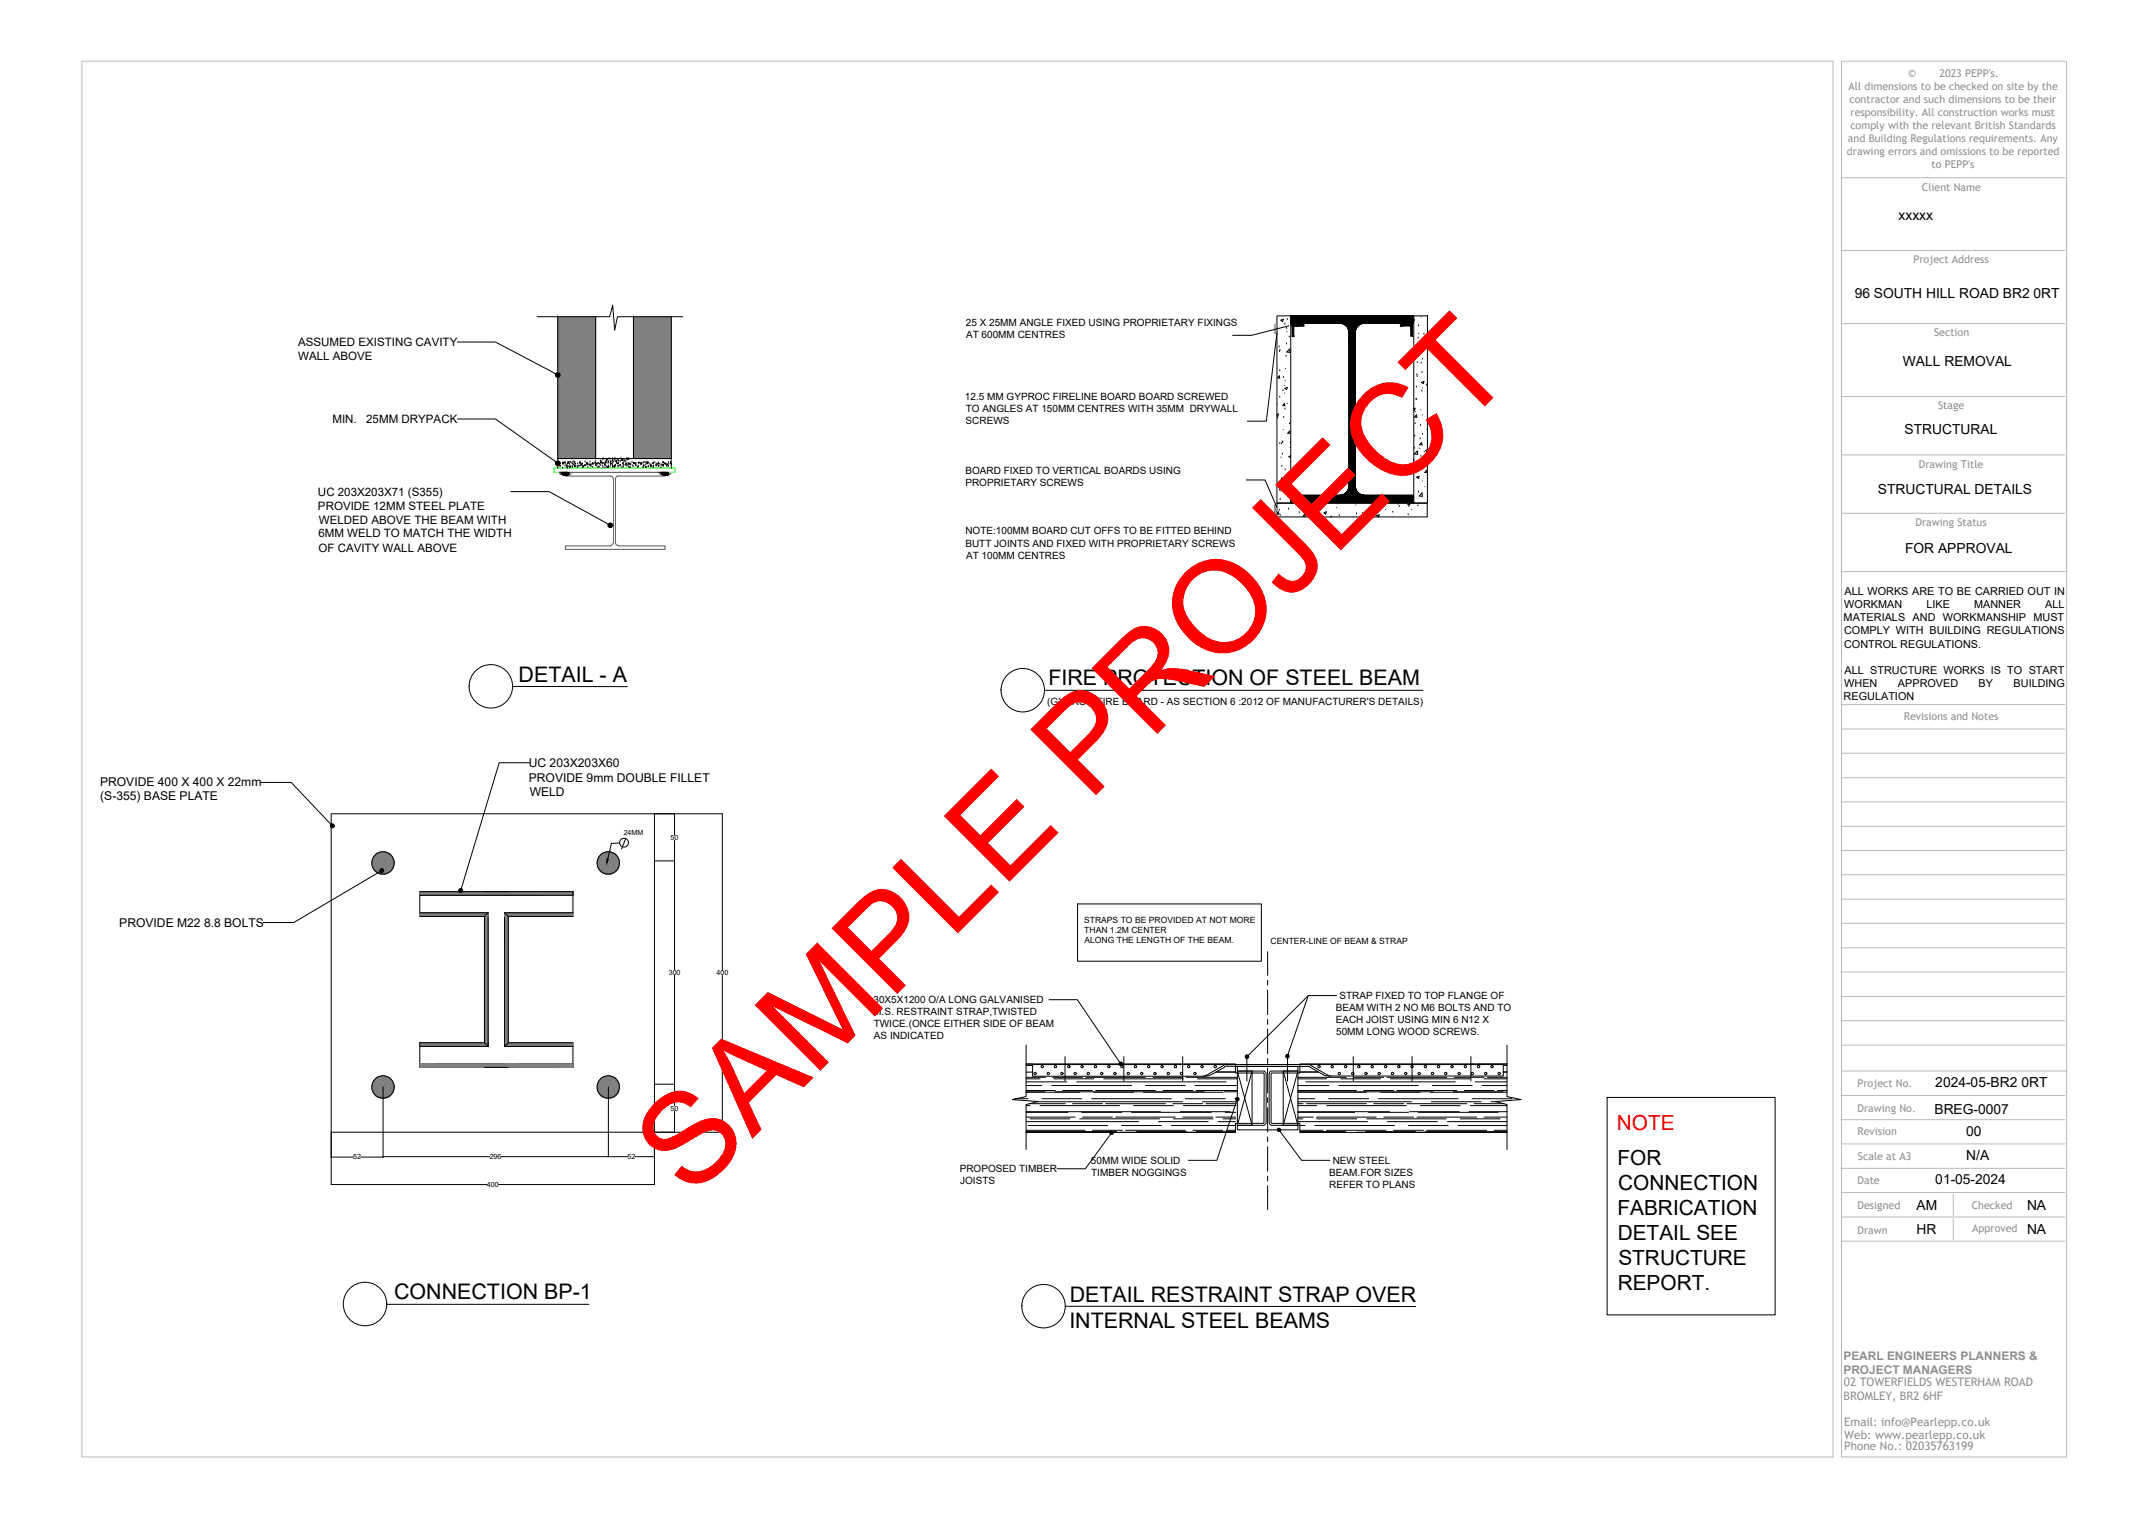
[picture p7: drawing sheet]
<svg xmlns="http://www.w3.org/2000/svg" width="420mm" height="297mm" viewBox="0 0 420 297" stroke-linecap="round" stroke-linejoin="round" font-family="sans-serif">
<!-- layer: 0 -->
<g fill="none" stroke="#000" stroke-width=".2">
<path d="M89.6 67h7.4l11.8 6.2M105.1 62h14.3l.6-2.3 .3 4.9 .6-2.6h12.8M109.2 62v29.7M116.6 62v27.8M124 62v27.8M131.4 62v29.7M249.7 63.5h.3v1.8h-.3zM250 61.8h2.7v36.7h-2.7zM250 65.2l-2.1 17.3h-3.7M250 79.1v.1M250.4 67.9h.1M250.5 73.6l.1 .4h-.5z"/>
<path d="M250.5 68.8h.1M250.6 72.6h.1M250.6 77.8h.1M250.6 68.6h.1M250.8 62.7l.5-.2-.2 .4zM251.2 76.5h.1M251.3 73.9h.1M251.4 79.3h.1M251.4 75.4v.1M251.5 79l.1 .5-.5-.1zM251.5 77h.1M251.6 63.5h.1"/>
<path d="M251.6 74.5h.1M251.6 76l.4-.1-.1 .4zM251.7 72.1h.1M251.8 69.8h.1M251.9 64.3h.1M251.9 67.4h.1M252 64.9v.1M252 79h.1M252 62.6h.1M252.3 63.8l-7.2 1.9h-3.8M252.4 66h.1M252.5 68.3l.1 .7-.6-.1z"/>
<path d="M252.8 61.8h23.9v1.5h-9.5a1.74 1.74 0 0 0-1.8 1.8v30.1a1.74 1.74 0 0 0 1.8 1.8h9.5v1.4h-23.9v-1.4h9.5a1.81 1.81 0 0 0 1.8-1.8v-30.1a1.81 1.81 0 0 0-1.8-1.8h-9.5zM252.8 63.3v-1.5h23.9v1.5h-9.5M252.8 63.3h9.5M262.3 63.2a1.8 1.8 0 0 1 1.8 1.8M264.1 65.1v30.1M265.4 65.1v30.1M267.1 63.2a1.8 1.8 0 0 0-1.8 1.8M276.8 61.8h2.7v36.7h-2.7zM276.9 62.7h.1M277.2 78.2h.1M277.3 75.8h.1M277.4 69.1h.1"/>
<path d="M277.4 78.2h.1M277.4 73.4h.1M277.5 73.7h.1M277.5 71h.1M277.6 68.6h.1M277.7 66.2h.1M277.7 63.8h.1M277.7 65.2h.1M278.2 71.1h.1M278.2 62h.1M278.3 74.9l.5-.2-.1 .4zM278.4 76.6h.1"/>
<path d="M278.4 72.9h.1M278.5 70.3h.1M278.5 75.9h.1M278.5 66.8h.1M278.8 65.4h.1M279.3 75.4h.1M279.5 65.5l-.4 .4h.4M89.6 82h7.4l11.9 8.5M100 96.3h7.5l11.6 6.4M109.2 89.8h22.2M109.2 90.9h.1M109.3 90.8h.1"/>
<path d="M109.3 91h.1M109.6 90.6h.1M109.6 90.8h.1M109.6 91.3h.1M109.7 91.3h.1M110.1 90.7h.1M110.1 91.7h.1M110.1 90.9h.1M110.1 90.8h.1M110.3 90.9h.1M110.3 90.7h.1M110.4 90.6h.1"/>
<path d="M110.5 90.7h.1M110.6 91.3h.1M110.6 90.6h.1M110.6 90.7h.1M110.8 91h.1M110.9 91.3h.1M111 91.6h.1M111.1 91.7h.1M111.1 90.9h.1M111.2 90.6h.1M111.2 91.3h.1M111.2 91.4h.1"/>
<path d="M111.3 90.6h.1M111.3 90.8h.1M111.5 91.5h.1M111.5 90.9h.1M111.6 90.5h.1M111.6 91.2h.1M111.7 90.6h.1M111.7 91.5h.1M112 90.7h.1M112 91.5h.1M112 91.3h.1M112.1 90.8h.1"/>
<path d="M112.1 91.6h.1M112.2 90.5h.1M112.3 91h.1M112.4 90.4h.1M112.4 91.1h.1M112.5 91.4h.1M112.5 90.8h.1M112.6 91.2h.1M112.6 90.5h.1M112.7 91.4h.1M112.7 90.9h.1M113 91.3h.1"/>
<path d="M113.1 91.6h.1M113.1 90.8h.1M113.2 91.3h.1M113.4 90.7h.1M113.5 91.3h.1M113.5 90.7h.1M113.6 90.5h.1M113.6 91.2h.1M113.7 90.8h.1M113.7 91.2h.1M113.8 91h.1M113.8 90.9h.1"/>
<path d="M114 91.2h.1M114 90.8h.1M114.1 91.6h.1M114.2 91.4h.1M114.4 91.2h.1M114.5 91.1h.1M114.5 90.5h.1M114.6 91.2h.1M114.8 91.1h.1M114.8 90.8h.1M115 90.7h.1M115 90.9h.1"/>
<path d="M115 91.1h.1M115.1 91.5h.1M115.1 90.8h.1M115.3 91h.1M115.4 91.1h.1M115.5 90.5h.1M115.6 91h.1M115.6 91.2h.1M115.7 91.4h.1M115.8 91h.1M116 90.8h.1M116.1 90.9h.1"/>
<path d="M116.1 91.5h.1M116.1 90.8h.1M116.2 90.9h.1M116.4 90.7h.1M116.6 90.8h.1M116.6 91.1h.1M116.6 90.4h.1M116.7 91.2h.1M116.8 90.8h.1M116.9 91.1h.1M117 91.5h.1M117 90.8h.1"/>
<path d="M117.1 90.8h.1M117.2 90.8h.1M117.2 91.4h.1M117.3 91.5h.1M117.4 90.9h.1M117.5 91.1h.1M117.5 90.4h.1M117.6 90.7h.1M117.6 90.3h.1M117.7 90.4h.1M117.8 90.7h.1M117.9 91.2h.1"/>
<path d="M118 90.8h.1M118 90h.1M118.1 91.5h.1M118.1 89.8h.1M118.1 90.7h.1M118.2 89.9h.1M118.4 91.1h.1M118.4 90.8h.1M118.4 91.6h.1M118.5 91.1h.1M118.5 90.4h.1M118.5 90.9h.1"/>
<path d="M118.6 90.6h.1M118.7 90h.1M118.8 90.6h.1M118.8 91.4h.1M118.8 90.3h.1M118.8 90.1h.1M118.9 91.5h.1M119 90h.1M119 91.5h.1M119 90.8h.1M119.1 90.6h.1M119.1 90.4h.1"/>
<path d="M119.1 91.2h.1M119.2 91.5h.1M119.2 89.8h.1M119.4 89.9h.1M119.5 91.4h.1M119.5 90.4h.1M119.5 90.8h.1M119.5 91.1h.1M119.6 90.5h.1M119.6 90.8h.1M119.7 90.9h.1M119.8 90.4h.1"/>
<path d="M119.9 91.1h.1M120 91.4h.1M120 90.8h.1M120 90h.1M120 89.8h.1M120 90.3h.1M120 91.5h.1M120.1 90.4h.1M120.2 91.4h.1M120.3 90h.1M120.3 91.4h.1M120.3 91.2h.1"/>
<path d="M120.3 91.5h.1M120.4 89.8h.1M120.5 91.3h.1M120.5 90.4h.1M120.5 91.1h.1M120.6 89.9h.1M120.6 90.3h.1M120.6 90.4h.1M120.7 90.5h.1M120.7 90.8h.1M120.8 90.3h.1M120.9 90.8h.1"/>
<path d="M121 91.3h.1M121 90h.1M121 91.4h.1M121 90.7h.1M121.1 90.8h.1M121.1 90.3h.1M121.2 91.2h.1M121.4 91.1h.1M121.4 90.4h.1M121.4 91.2h.1M121.5 91.2h.1M121.5 91.1h.1"/>
<path d="M121.6 89.8h.1M121.7 90.2h.1M121.7 89.9h.1M121.8 91.5h.1M121.8 90.1h.1M121.8 90.2h.1M121.9 90.8h.1M121.9 90h.1M122 91.1h.1M122 90.7h.1M122 91.4h.1M122 90.8h.1"/>
<path d="M122.2 91.1h.1M122.2 90.1h.1M122.2 90.4h.1M122.3 90.3h.1M122.5 91.1h.1M122.5 90.3h.1M122.5 90.8h.1M122.6 90h.1M122.6 90.8h.1M122.6 91.2h.1M122.8 89.8h.1M122.9 90h.1"/>
<path d="M122.9 91.1h.1M122.9 89.9h.1M123 90.7h.1M123 91h.1M123 91.4h.1M123 89.8h.1M123 90.8h.1M123.1 90h.1M123.2 91h.1M123.2 90.8h.1M123.3 91.5h.1M123.4 91.6h.1"/>
<path d="M123.5 90.9h.1M123.5 91.1h.1M123.7 90.6h.1M123.8 91.2h.1M124 91.4h.1M124 90.7h.1M124 90.8h.1M124.1 90.8h.1M124.2 90.8h.1M124.4 90.8h.1M124.4 91.1h.1M124.5 90.8h.1"/>
<path d="M124.5 91.2h.1M124.8 91.5h.1M125 91.4h.1M125 90.7h.1M125 91.2h.1M125.2 90.7h.1M125.4 90.8h.1M125.5 91h.1M125.5 90.7h.1M125.5 90.8h.1M125.6 90.8h.1M125.7 90.9h.1"/>
<path d="M125.9 91.6h.1M125.9 91.4h.1M125.9 90.7h.1M126 91.2h.1M126 90.6h.1M126.1 91.2h.1M126.3 90.6h.1M126.4 91.5h.1M126.4 91.6h.1M126.4 91h.1M126.5 90.6h.1M126.6 90.8h.1"/>
<path d="M126.6 91.5h.1M126.8 90.6h.1M126.8 90.8h.1M126.9 91.4h.1M126.9 90.6h.1M127.1 90.9h.1M127.3 91.2h.1M127.4 91.4h.1M127.4 91h.1M127.5 91.2h.1M127.5 91.3h.1M127.6 91.4h.1"/>
<path d="M127.7 90.8h.1M127.9 91.6h.1M127.9 91.3h.1M127.9 90.6h.1M127.9 90.8h.1M128 91.4h.1M128.2 90.6h.1M128.4 91.3h.1M128.4 91h.1M128.5 91.2h.1M128.6 91.2h.1M128.6 90.9h.1"/>
<path d="M128.7 90.9h.1M128.9 90.6h.1M128.9 91.2h.1M128.9 91.4h.1M128.9 90.8h.1M129 91.3h.1M129.1 90.8h.1M129.4 91.6h.1M129.4 91.1h.1M129.4 91h.1M129.7 91.1h.1M129.7 91.2h.1"/>
<path d="M129.7 90.6h.1M129.8 90.6h.1M129.9 91.1h.1M129.9 91.3h.1M129.9 90.6h.1M130.1 90.8h.1M130.2 90.9h.1M130.3 90.8h.1M130.4 91h.1M130.5 91h.1M130.5 91.3h.1M130.6 91.3h.1"/>
<path d="M130.7 91h.1M130.8 91.2h.1M130.9 91.3h.1M130.9 90.6h.1M131 90.9h.1M131.3 90.8h.1M131.3 90.6h.1M131.4 90.9h.1M131.4 90.8h.1M244 94h3.7l2.3 5.4M249.6 98.9h.3v1.8h-.3zM250 98.6h29.4v2.6h-29.4z"/>
<path d="M250 81.2l.3-.1-.1 .4-.2-.1M250.1 81.8h.1M250.5 99.9h.1M250.5 96h.1M250.6 86.9h.1M250.6 94.6l.5-.2-.2 .5zM250.6 97.8h.1M250.8 89.5h.1M250.8 96.1h.1M250.9 86.9h.1M250.9 93.7h.1M251 91.3h.1"/>
<path d="M251.1 86.7h.1M251.1 88.9h.1M251.1 86.5h.1M251.2 84.1v.1M251.3 81.7h.1M251.6 80.1h.1M251.6 92h.1M252.1 94.1h.1M252.3 99.7h.1M252.4 97.1h.1M252.5 83h.1M252.5 84.8h-.4l.4-.4v.5"/>
<path d="M252.6 87.6h.1M252.7 86.7h.1M252.7 89.2l-.4 .2 .4 .2M255 99.3h.1M258 99.9h.1M259.6 98.7h.1M261.7 99.4h.1M264.1 95.2a1.8 1.8 0 0 1-1.8 1.8M265.3 95.2a1.8 1.8 0 0 0 1.8 1.8h9.6v1.4h-23.9v-1.4h9.5M265.5 98.8v.1M269.8 99.9h.1M269.9 98.6h.1"/>
<path d="M271.3 99.8h.1M273.7 98.8h.1M274 99.2h.1M275.8 99.2h.1M276.1 98.6l-.1 .3-.4-.2 .3-.1M276.4 99.7v.1M276.8 90.2h.1M276.8 80l.3-.1-.2 .4h-.1M276.9 87.8h.1M277 80.3h.1M277 85.4h.1M277 91.2v.1"/>
<path d="M277.1 83h.1M277.1 80.6h.1M277.3 81.2l.1 .5h-.4zM277.4 93.4l.5-.1-.2 .4zM277.5 88.3l.1 .7-.7-.1zM277.5 98.9h.2M277.7 96.4h.1M277.9 87.8h.1M278 85.9h.1M278.1 83.3h.1M278.2 89.4h.1M278.2 80.2v.1"/>
<path d="M278.3 86.7l.1 .4h-.5zM278.4 96.5l.1 .7-.6-.1zM278.5 94.2h.1M278.5 81.2h.1M278.5 85h.1M278.8 88.4h.1M279 95.3h.1M279.3 92.1l.1 .4h-.4zM279.4 84.1h.1M279.5 88.1l-.4 .1 .4 .2M279.5 88.7h.1M250 100.5l.3-.3 .1 .5-.4-.1"/>
<path d="M250.6 100.9h.1M254.4 100.4h.1M255.5 100.7l.1 .4-.5-.1zM256.2 101.2h.2M259.2 100.4l.5-.2-.2 .5zM260.5 101.2l.1-.1 .1 .1M262.2 101h.1M265.6 100.6h.1M266.7 100.4h.1M268.5 100.1h.1M269.1 100.8h.1M269.5 101l.5-.2-.1 .4z"/>
<path d="M272.7 100.3h.1M275.7 100.8h.1M51 153.2h6l7.8 8.3M64.8 159.3h63.3v62.4h-63.3zM103.7 149.4h-6l-7.4 24.6M128.1 159.3h13.3v30.7M132.1 159.3v4.2M74.5 170.6l-17 10h-6M82.2 174.6h30v.7h-30h30v-.7h-12.7h12.7v.7h-30v-.7h12.7h-12.7v.7h30v-.7M82.2 174.6v4.9h12.7M82.2 174.6h30M82.2 178.7h13.4"/>
<path d="M94.9 179.5v24.7M95.6 178.7l-.7 .8M95.6 178.7v26.2M98.8 178.7l.7 .8M98.8 178.7h13.4M98.8 178.7v26.2M99.5 179.5v24.7M112.2 174.6v4.9h-12.7M121.3 165.1h-1.6l-.7 3.1M122.5 164.2l-.8 2M128.1 168.6h4M132.1 168.6h.1"/>
<path d="M132.1 164.5v25.4M132.1 190.9v25.6M141.4 191v30.7h-13.3v10.2h-30.5M75 212.9v13.7h-4.4M82.2 208.3h30M82.2 204.9h13.4M94.9 209h-12.7v-.7h30v.7h-12.7M94.9 204.2h-12.7v4.8h30v-4.8h-12.7M94.9 204.2l.7 .7M98.8 204.9h13.4M99.5 204.2l-.7 .7M119.1 212.9v13.6"/>
<path d="M128.1 212.3h4M132.1 212.3h.1M132.1 217.5v4.2M314.6 214.9h32.9v42.6h-32.9zM64.8 221.7v10.2h30.6M64.8 226.6h4.4M75 226.5h20.9M98.2 226.5h24.7M119.1 226.5h.1M124.3 226.5h3.8"/>
<circle cx="75" cy="169" r="2.18"/>
<circle cx="119.1" cy="169" r="2.18"/>
<circle cx="122.2" cy="165" r=".87"/>
<circle cx="75" cy="212.8" r="2.18"/>
<circle cx="119.1" cy="212.8" r="2.18"/>
</g>
<g fill="#808080" stroke="#808080" stroke-width=".2">
<path d="M118.9 166.8l.8 .1zM118.5 166.9h1.2z"/>
<path d="M74.8 166.8l.8 .1zM74.4 166.9h1.2z"/>
<path d="M118.5 166.9l1.6 .1zM118.1 167l.4-.1 1.6 .1z"/>
<path d="M74.4 166.9l1.6 .1zM74 167l.4-.1 1.6 .1z"/>
<path d="M118.1 167l2.3 .2-.3-.2zM117.8 167.2l.3-.2 2.3 .2z"/>
<path d="M74 167l2.3 .2-.3-.2zM73.7 167.2l.3-.2 2.3 .2z"/>
<path d="M117.8 167.2l2.9 .3-.3-.3zM117.8 167.2l2.9 .3h-3.2z"/>
<path d="M73.7 167.2l2.9 .3-.3-.3zM73.7 167.2l2.9 .3h-3.2z"/>
<path d="M117.5 167.5l3.5 .3-.3-.3zM117.5 167.5l3.5 .3h-3.8z"/>
<path d="M73.4 167.5l3.5 .3-.3-.3zM73.4 167.5l3.5 .3h-3.8z"/>
<path d="M117.2 167.8l3.9 .4-.1-.4zM117.2 167.8l3.9 .4h-4.1z"/>
<path d="M73.1 167.8l3.9 .4-.1-.4zM73.1 167.8l3.9 .4h-4z"/>
<path d="M117 168.2l4.2 .4-.1-.4zM117 168.2l4.2 .4h-4.2z"/>
<path d="M73 168.2l4.2 .4-.2-.4zM73 168.2l4.2 .4h-4.4z"/>
<path d="M117 168.6l4.3 .4-.1-.4zM117 168.6l4.3 .4h-4.4z"/>
<path d="M72.8 168.6l4.4 .4v-.4zM72.8 168.6l4.4 .4h-4.4z"/>
<path d="M116.9 169l4.3 .4 .1-.4zM116.9 169l4.3 .4h-4.2z"/>
<path d="M72.8 169l4.4 .4v-.4zM72.8 169l4.4 .4h-4.4z"/>
<path d="M117 169.4l4.1 .4 .1-.4zM117 169.4l4.1 .4h-4.1z"/>
<path d="M72.8 169.4l4.2 .4 .2-.4zM72.8 169.4l4.2 .4h-4z"/>
<path d="M117 169.8l4 .3 .1-.3zM117 169.8l4 .3h-3.8z"/>
<path d="M73 169.8l3.9 .3 .1-.3zM73 169.8l3.9 .3h-3.8z"/>
<path d="M117.2 170.1l3.5 .4 .3-.4zM117.2 170.1l3.5 .4h-3.2z"/>
<path d="M73.1 170.1l3.5 .4 .3-.4zM73.1 170.1l3.5 .4h-3.2z"/>
<path d="M117.5 170.5l2.9 .2 .3-.2zM117.5 170.5l2.9 .2h-2.6z"/>
<path d="M73.4 170.5l2.9 .2 .3-.2zM73.4 170.5l2.9 .2h-2.6z"/>
<path d="M117.8 170.7l2.3 .2 .3-.2zM117.8 170.7l2.3 .2h-2z"/>
<path d="M73.7 170.7l2.3 .2 .3-.2zM73.7 170.7l2.3 .2h-2z"/>
<path d="M118.1 170.9l1.6 .2 .4-.2zM118.1 170.9l1.6 .2h-1.2z"/>
<path d="M74 170.9l1.6 .2 .4-.2zM74 170.9l1.6 .2h-1.2z"/>
<path d="M118.5 171.1h1.2zM118.5 171.1l.8 .1z"/>
<path d="M74.4 171.1h1.2zM74.4 171.1l.8 .1z"/>
<path d="M118.9 210.7l.8 .1zM118.5 210.8h1.2z"/>
<path d="M74.8 210.7l.8 .1zM74.4 210.8h1.2z"/>
<path d="M118.5 210.8l1.6 .1zM118.1 210.9l.4-.1 1.6 .1z"/>
<path d="M74.4 210.8l1.6 .1zM74 210.9l.4-.1 1.6 .1z"/>
<path d="M118.1 210.9l2.3 .2-.3-.2zM117.8 211.1l.3-.2 2.3 .2z"/>
<path d="M74 210.9l2.3 .2-.3-.2zM73.7 211.1l.3-.2 2.3 .2z"/>
<path d="M117.8 211.1l2.9 .3-.3-.3zM117.8 211.1l2.9 .3h-3.2z"/>
<path d="M73.7 211.1l2.9 .3-.3-.3zM73.7 211.1l2.9 .3h-3.2z"/>
<path d="M117.5 211.4l3.5 .3-.3-.3zM117.5 211.4l3.5 .3h-3.8z"/>
<path d="M73.4 211.4l3.5 .3-.3-.3zM73.4 211.4l3.5 .3h-3.8z"/>
<path d="M117.2 211.7l3.9 .4-.1-.4zM117.2 211.7l3.9 .4h-4.1z"/>
<path d="M73.1 211.7l3.9 .4-.1-.4zM73.1 211.7l3.9 .4h-4z"/>
<path d="M117 212.1l4.2 .4-.1-.4zM117 212.1l4.2 .4h-4.2z"/>
<path d="M73 212.1l4.2 .4-.2-.4zM73 212.1l4.2 .4h-4.4z"/>
<path d="M117 212.5l4.3 .4-.1-.4zM117 212.5l4.3 .4h-4.4z"/>
<path d="M72.8 212.5l4.4 .4v-.4zM72.8 212.5l4.4 .4h-4.4z"/>
<path d="M116.9 212.9l4.3 .4 .1-.4zM116.9 212.9l4.3 .4h-4.2z"/>
<path d="M72.8 212.9l4.4 .4v-.4zM72.8 212.9l4.4 .4h-4.4z"/>
<path d="M117 213.3l4.1 .4 .1-.4zM117 213.3l4.1 .4h-4.1z"/>
<path d="M72.8 213.3l4.2 .4 .2-.4zM72.8 213.3l4.2 .4h-4z"/>
<path d="M117 213.7l4 .3 .1-.3zM117 213.7l4 .3h-3.8z"/>
<path d="M73 213.7l3.9 .3 .1-.3zM73 213.7l3.9 .3h-3.8z"/>
<path d="M117.2 214l3.5 .3 .3-.3zM117.2 214l3.5 .3h-3.2z"/>
<path d="M73.1 214l3.5 .3 .3-.3zM73.1 214l3.5 .3h-3.2z"/>
<path d="M117.5 214.3l2.9 .3 .3-.3zM117.5 214.3l2.9 .3h-2.6z"/>
<path d="M73.4 214.3l2.9 .3 .3-.3zM73.4 214.3l2.9 .3h-2.6z"/>
<path d="M117.8 214.6l2.3 .2 .3-.2zM117.8 214.6l2.3 .2h-2z"/>
<path d="M73.7 214.6l2.3 .2 .3-.2zM73.7 214.6l2.3 .2h-2z"/>
<path d="M118.1 214.8l1.6 .2 .4-.2zM118.1 214.8l1.6 .2z"/>
<path d="M74 214.8l1.6 .2 .4-.2zM74 214.8l1.6 .2z"/>
<path d="M118.5 215h1.2zM118.5 215l.8 .1z"/>
<path d="M74.4 215h1.2zM74.4 215l.8 .1z"/>
<path d="M82.2 204.2l13.4 .7v-.7zM82.2 204.2l13.4 .7h-13.4z"/>
<path d="M98.8 179.5l.7 24.7v-24.7zM98.8 179.5l.7 24.7h-.7z"/>
<path d="M94.9 179.5l.7 24.7v-24.7zM94.9 179.5l.7 24.7h-.7z"/>
<path d="M82.2 178.7l13.4 .8v-.8zM82.2 178.7l13.4 .8h-13.4z"/>
<path d="M98.8 204.2l13.4 .7v-.7zM98.8 204.2l13.4 .7h-13.4z"/>
<path d="M98.8 178.7l13.4 .8v-.8zM98.8 178.7l13.4 .8h-13.4z"/>
<path d="M82.2 174.6l30 .7v-.7zM82.2 174.6l30 .7h-30z"/>
<path d="M98.8 208.3l13.4 .7v-.7zM98.8 208.3l13.4 .7h-13.4z"/>
<path d="M82.2 208.3l16.6 .7v-.7zM82.2 208.3l16.6 .7h-16.6z"/>
<path d="M124 62l7.4 27.8v-27.8zM124 62l7.4 27.8h-7.4z"/>
<path d="M109.2 62l7.4 27.8v-27.8zM109.2 62l7.4 27.8h-7.4z"/>
</g>
<g fill="#000" stroke="#000" stroke-width=".2">
<path d="M110.6 93.1h.3zM118.9 168.1l.2 .1-.3 .8z"/>
<path d="M108.8 73.2v.2h.4zM108.8 73.4h.4l-.3 .3zM108.9 73.7l.1 .1 .2-.4z"/>
<path d="M109.2 73.4l-.2 .4h.2zM109.2 73.4l.2 .4h-.2zM109.2 73.4l.2 .4 .2-.2z"/>
<path d="M109.2 73v.4l.2-.3zM109 73.1l.2-.1v.4zM109 73.1l-.2 .1 .4 .2z"/>
<path d="M109.2 73.4l.4 .2v-.2zM109.2 73.4l.3-.2 .1 .2zM109.4 73.1l-.2 .3 .3-.2z"/>
<path d="M253.3 63.9h2v-.4zM253 63.5h2.3l-2 .4zM253 63.5l.3 2.4v-2zM253 63.5l.3 2.4h-.3z"/>
<path d="M264.1 64.8l1.3 .1v-.1zM264.1 64.8l1.3 .1h-1.3z"/>
<path d="M264.1 64.9l1.3 .2v-.2zM264.1 64.9l1.3 .2h-1.3z"/>
<path d="M264.1 65.1l1.3 30.1v-30.1zM264.1 65.1l1.3 30.1h-1.3z"/>
<path d="M264.1 64.6l1.3 .2v-.2zM264.1 64.6l1.3 .2h-1.3z"/>
<path d="M264 64.5l1.4 .1 .1-.1zM264 64.5l1.4 .1h-1.3z"/>
<path d="M264 64.4l1.5 .1v-.1zM264 64.4l1.5 .1h-1.5z"/>
<path d="M263.9 64.3l1.6 .1v-.1zM263.9 64.3l1.6 .1h-1.5z"/>
<path d="M263.8 64.1l1.7 .2 .1-.2zM263.8 64.1l1.7 .2h-1.6z"/>
<path d="M263.8 64l1.8 .1 .1-.1zM263.8 64l1.8 .1h-1.8z"/>
<path d="M263.7 63.9l2 .1 .1-.1zM263.7 63.9l2 .1h-1.9z"/>
<path d="M263.6 63.8h2.3zM263.6 63.8l2.2 .1z"/>
<path d="M263.5 63.7h2.5zM263.5 63.7l2.4 .1z"/>
<path d="M263.3 63.6h2.8zM263.3 63.6l2.7 .1z"/>
<path d="M263.3 63.5h2.9zM263.3 63.5l2.8 .1z"/>
<path d="M263.1 63.5h3.2zM263.1 63.5h3.1z"/>
<path d="M263 63.4h3.5zM263 63.4l3.3 .1z"/>
<path d="M262.9 63.4h3.7zM262.9 63.4h3.6z"/>
<path d="M262.7 63.3h4zM262.7 63.3l3.9 .1z"/>
<path d="M262.6 63.3h4.3zM262.6 63.3h4.1z"/>
<path d="M262.5 63.3h4.5zM262.5 63.3h4.4z"/>
<path d="M262.3 63.3h4.9zM262.3 63.3h4.7z"/>
<path d="M276.2 63.8v2h.3zM276.5 63.5v2.3l-.3-2zM274.2 63.8h2l.3-.3zM274.2 63.5h2.3l-2.3 .3z"/>
<path d="M252.8 61.8l23.9 1.5v-1.5zM252.8 61.8l23.9 1.5h-23.9z"/>
<path d="M108.9 90.5l-.1 .2h.4zM108.8 90.7h.4l-.4 .2zM108.8 90.9l.2 .2 .2-.4z"/>
<path d="M109.2 90.7l-.2 .4h.2zM109.2 90.7l.2 .4h-.2zM109.2 90.7l.2 .4 .1-.2z"/>
<path d="M109.2 90.3v.4l.3-.3zM109 90.3h.2v.4zM108.9 90.5l.3 .2-.2-.4z"/>
<path d="M109.2 90.7l.3 .2 .1-.1zM109.2 90.7l.4-.1v.2zM109.5 90.4l-.3 .3 .4-.1z"/>
<path d="M110.4 93.1h.2zM110.4 93.1h.2z"/>
<path d="M110.1 92.5h.5zM110.1 92.5l.5 .1v-.1zM110.1 92.5l.5 .1h-.5zM110.1 92.6l.5 .1zM110.1 92.6l.5 .1zM110.1 92.7l.5 .1v-.1zM110.1 92.7l.5 .1h-.5zM110.1 92.8l.5 .1zM110.1 92.8l.5 .1zM110.2 92.9l.4 .1zM110.2 92.9l.4 .1zM110.3 93h.3zM110.3 93h.3zM110.3 93l.3 .1zM110.3 93l.3 .1z"/>
<path d="M110.6 92.5h.6zM110.6 92.5h.6v.1z"/>
<path d="M110.6 92.5l.6 .1h-.6zM110.6 92.6h.6zM110.6 92.6l.6 .1zM110.6 92.7l.6 .1v-.1zM110.6 92.7l.6 .1h-.6zM110.6 92.8h.6zM110.6 92.8l.5 .1zM110.6 92.9h.5zM110.6 92.9l.4 .1zM110.6 93h.4zM110.6 93h.3zM110.6 93h.3zM110.6 93l.3 .1z"/>
<path d="M130.1 93.1h.1zM130 93.1h.2zM130 93.1h.2z"/>
<path d="M129.6 92.5h.6zM129.6 92.5l.6 .1v-.1zM129.6 92.5l.6 .1h-.6zM129.6 92.6l.6 .1zM129.6 92.6l.6 .1zM129.7 92.7l.5 .1v-.1zM129.7 92.7l.5 .1h-.5zM129.7 92.8l.5 .1zM129.7 92.8l.5 .1zM129.7 92.9l.5 .1zM129.7 92.9l.5 .1zM129.8 93h.4zM129.8 93h.4zM129.9 93l.3 .1zM129.9 93l.3 .1z"/>
<path d="M130.2 92.5h.6zM130.2 92.5h.6v.1z"/>
<path d="M130.2 92.5l.6 .1h-.6zM130.2 92.6h.6zM130.2 92.6l.6 .1zM130.2 92.7l.5 .1 .1-.1zM130.2 92.7l.5 .1h-.5zM130.2 92.8h.5zM130.2 92.8l.5 .1zM130.2 92.9h.5zM130.2 92.9l.4 .1zM130.2 93h.4zM130.2 93h.3zM130.2 93h.3zM130.2 93l.2 .1z"/>
<path d="M130.2 93.1h.1zM130.2 93.1h.1zM130.2 93.1h.2z"/>
<path d="M264.1 95.2l1.3 .1v-.1zM264.1 95.2l1.3 .1h-1.3z"/>
<path d="M264.1 95.3l1.3 .2v-.2zM264.1 95.3l1.3 .2h-1.3z"/>
<path d="M264.1 95.5l1.3 .1v-.1zM264.1 95.5l1.3 .1h-1.3z"/>
<path d="M264.1 95.6l1.4 .2-.1-.2zM264.1 95.6l1.4 .2h-1.5z"/>
<path d="M264 95.8l1.5 .1v-.1zM264 95.8l1.5 .1h-1.5z"/>
<path d="M264 95.9l1.5 .1v-.1zM264 95.9l1.5 .1h-1.6z"/>
<path d="M263.9 96l1.7 .1-.1-.1zM263.9 96l1.7 .1h-1.8z"/>
<path d="M263.8 96.1l1.9 .2-.1-.2zM263.8 96.1l1.9 .2h-1.9z"/>
<path d="M263.8 96.3l2 .1-.1-.1zM263.8 96.3l2 .1h-2.1z"/>
<path d="M263.7 96.4l2.2 .1zM263.6 96.5h2.3z"/>
<path d="M263.6 96.5l2.4 .1zM263.5 96.6h2.5z"/>
<path d="M263.5 96.6h2.6zM263.3 96.6h2.8z"/>
<path d="M263.3 96.6l2.9 .1zM263.3 96.6l2.9 .1h-2.9z"/>
<path d="M263.3 96.7l3 .1zM263.1 96.8h3.2z"/>
<path d="M263.1 96.8l3.4 .1zM263 96.9h3.5z"/>
<path d="M263 96.9h3.6zM262.9 96.9h3.7z"/>
<path d="M262.9 96.9h3.8zM262.7 96.9h4z"/>
<path d="M262.7 96.9l4.2 .1zM262.6 97h4.3z"/>
<path d="M262.6 97h4.4zM262.5 97h4.5z"/>
<path d="M262.5 97h4.7zM262.3 97h4.9z"/>
<path d="M252.8 97l23.9 1.4v-1.4zM252.8 97l23.9 1.4h-23.9z"/>
<path d="M119.1 102.7v.2l.4-.1zM119.1 102.9l.4-.1-.4 .3zM119.1 103.1l.2 .1 .2-.4z"/>
<path d="M119.5 102.8l-.2 .4 .2 .1zM119.5 102.8l.2 .4-.2 .1zM119.5 102.8l.2 .4 .1-.2z"/>
<path d="M119.5 102.4v.4l.2-.3zM119.3 102.5l.2-.1v.4zM119.3 102.5l-.2 .2 .4 .1z"/>
<path d="M119.5 102.8l.3 .2 .1-.2zM119.5 102.8l.3-.2 .1 .2zM119.7 102.5l-.2 .3 .3-.2z"/>
<path d="M64.8 161.9l.2 .2 .1-.4zM65.1 161.7v.4h-.1zM65.1 161.7v.4l.2-.1z"/>
<path d="M64.8 161.5l-.1 .1 .4 .1zM64.7 161.6l.4 .1-.4 .1zM64.7 161.8l.1 .1 .3-.2z"/>
<path d="M65.1 161.7l.2 .3 .1-.2zM65.1 161.7l.3-.1v.2zM65.1 161.7l.3-.1-.1-.1z"/>
<path d="M65.2 161.4l-.1 .3 .2-.2zM65 161.4h.2l-.1 .3zM64.8 161.5l.3 .2-.1-.3z"/>
<path d="M74.5 170.6l.1 .2 .1-.3zM74.7 170.5v.3h-.1zM74.7 170.5v.3h.2z"/>
<path d="M74.6 170.2l-.1 .1 .2 .2zM74.5 170.3l.2 .2h-.3zM74.4 170.5l.1 .1 .2-.1z"/>
<path d="M74.7 170.5l.2 .3 .1-.2zM74.7 170.5h.4l-.1 .1zM74.7 170.5h.4l-.1-.2z"/>
<path d="M74.9 170.2l-.2 .3 .3-.2zM74.7 170.1l.2 .1-.2 .3zM74.6 170.2l.1 .3v-.4z"/>
<path d="M89.9 174.2v.3l.3-.1zM89.9 174.5l.3-.1-.3 .2zM89.9 174.6l.2 .1 .1-.3z"/>
<path d="M90.2 174.4l-.1 .3h.2zM90.2 174.4l.3 .2-.2 .1zM90.2 174.4l.3 .2v-.1z"/>
<path d="M90.1 174l.1 .4 .1-.4zM90 174.1l.1-.1 .1 .4zM90 174.1l-.1 .1 .3 .2z"/>
<path d="M90.2 174.4l.3 .1v-.2zM90.2 174.4l.3-.3v.2zM90.3 174l-.1 .4 .3-.3z"/>
</g>
<!-- layer: PDF11_A-DETL -->
<g fill="none" stroke="#000" stroke-width=".2">
<path d="M91.9 134.4h.1M100.4 134.4l22.4 .1M196 135.2h.1M204.5 135.2h74.1M211 177h36v11.2h-36zM205.4 195.7h5.5l8.3 12.3M248.2 186.4v4.6M248.2 191.9v1M248.2 193.8v4.9M248.2 199.6v1M256.1 194.9l-11.8 11.8M261.7 194.9h-5.6l-3.9 11.6"/>
<path d="M198.7 215.1h2.6M200.9 208.3h41v1.8h5.6v.2v9.6l-5.6 .1v1.7h-41M200.9 204.6v10.1l-2.7 .6 5 .4-2.3 .6v8.8M200.9 211.8h8M200.9 213.8h3.7M200.9 217.7h26.3M200.9 219.6h22M200.9 208.4h1.3M200.9 210.9h3.8M200.9 213.5h5.7M200.9 218.7h9.6M200.9 208.6h1.3"/>
<path d="M200.9 209.9h1.3M200.9 211.2h2.7M200.9 212.6h3.1M200.9 213.9h10.5M200.9 216.5h.8M200.9 217.8h8.2M201.5 216.1h7.1M201.7 219.1h7.8M203.1 215.7h28.4M203.6 216.5h15.6M204 215.1h7.8M205.9 212.6h15.7"/>
<path d="M206.1 210.9h5.8M206.3 211.2h7.9M206.5 213.8h29.3M208.1 213.5h5.8M208.5 206.9v4.8M210 216.1h5.8M210.8 211.8h29.3M211.4 219.1h15.6M211.8 217.8h7.8M211.9 218.7h5.9M212.6 210.9h11.7M213.7 215.1h15.6"/>
<path d="M214.2 213.9h7.7M214.5 213.5h11.7M216.1 211.2h15.6M216.5 216.1h11.7M218.4 218.7h11.7M220 206.9v4.8M221.6 217.8h15.5M221.9 216.5h7.8M223.9 213.9h15.6M224.3 212.6h7.8M225.7 210.9h5.9M226.8 219.6h9.7"/>
<path d="M227.7 213.5h5.8M229.6 216.1h5.9M229.7 219.1h7.8M231.1 217.7h9.8M231.5 206.9v4.8M231.6 218.7h5.8M231.7 216.5h10.3M232.1 215.1h7.8M232.2 210.9h10M234 212.6h8.1M234.2 213.5h7.9M234.4 211.2h7.8"/>
<path d="M235.4 215.7h6.6M236.1 216.1h5.9M236.2 210.5l-.6 .2M237.2 210.4l-1.2 .3M238 209.9h3.8M238.1 218.7h3.8M238.2 209.9h3.7M238.5 219.6h3.4M239.5 219.1h2.4M239.6 208.6l-3.4 2M239.7 213.8h2.4M239.8 209l-2.6 1.4"/>
<path d="M239.9 217.8h2.1M240.2 208.4l-.6 .1M240.2 208.4h15.8M240.3 208.7l-.6 .2M240.3 208.8h15.8M241.8 215.1h.2M242.1 215.5l-3.9 11.7h-5.5M242.3 208.8h11.8v.9h-5a.57 .57 0 0 0-.6 .6v9.5a.57 .57 0 0 0 .6 .5h5v.9h-11.8v-.9h5.2l.4-.4-.1-9.9-.3-.3h-5.2zM242.3 209.7h2.8v10.6h-2.8zM242.3 209.7l2.8 10.6M244.1 206.9v4.8M245.1 209.7l-2.8 10.6"/>
<path d="M248.2 201.5v4.8M248.2 207.3v.9M248.2 209.2v4.8M248.2 215v.9M248.2 216.9v4.8M251.2 209.7l2.9 10.6M251.2 209.7h2.9v10.6h-2.9zM252.1 206.9v4.8M254.1 213.8h26.5M254.1 215.7h22.2M254.1 217.7h18M254.1 219.6h13.6"/>
<path d="M254.1 210.9h9.5M254.1 213.5h11.4M254.1 216.1h1M254.1 218.7h3M254.1 211.2h5.6M254.1 212.6h6.1M254.1 213.9h13.5M254.1 215.1h3.3M254.1 216.5h3.7M254.1 217.8h11.1M254.1 219.1h1M254.1 209.7l-2.9 10.6"/>
<path d="M254.5 209.9h3.5M254.5 209.9h3.7M255.7 211.8h29.2M255.8 216.1h11.7M256 208.4l.6 .1M256 208.8l.5 .1M256.5 209l2.5 1.4M256.6 208.6l3.4 2M257.8 218.7h11.6M257.8 219.1h7.8M258.9 210.4l1.2 .3M259.7 216.5h15.7"/>
<path d="M260 210.5l.6 .2M260.2 210.7h34.1v-2.3h-92.1v2.3h33.9M260.2 215.1h7.8M262.1 212.6h15.6M262.5 211.2h7.8M265 206.9v4.8M265.1 210.9h5.8M267 213.5h5.9M267.6 219.1h15.6M268 217.8h7.7M269 216.1h5.8M269.9 215.1h15.6"/>
<path d="M270.3 213.9h7.8M270.9 218.7h5.9M271.6 210.9h11.7M271.6 219.6h9.8M272.2 211.2h15.7M273.5 213.5h11.7M275.4 216.1h11.8M276 217.7h9.7M276.5 206.9v4.8M277.4 218.7h11.7M277.7 217.8h15.6M278.1 216.5h7.8"/>
<path d="M280.1 213.9h14.9M280.2 215.7h9.8M280.4 212.6h7.8M283.4 219.6h11.6M284.5 213.8h9.8M284.7 210.9h5.9M285.9 219.1h7.8M286.7 213.5h5.8M287.6 217.7h7.4M287.9 216.5h7.1M288 208.4h.6M288 206.9v4.8"/>
<path d="M288.2 215.1h7.8M288.6 216.1h5.9M288.8 211.8h6.2M289.3 208.4h5.7M290.2 212.6h4.8M290.6 218.7h4.4M290.6 211.2h4.4M291.2 210.9h3.8M291.9 215.7h1M293.2 213.5h1.8M294.3 209.9h.7M294.3 208.6h.7"/>
<path d="M295 208.3h-40.5v1.8h-5.6v.2v9.5l.1 .2h5.5v1.7h40.5M295 204.6v10.1l2.8 .6-5 .4 2.2 .6v8.8M200.9 221.6h17.7M200.9 221.3h11.6M200.9 221.7h5.8M201.3 220.4h15.6M209.5 221.7h7.7M213.9 221.3h5.8M217.5 222l-5 6.9h-5.5M219.2 221.7h15.6M219.6 220.4h7.8M220.4 221.3h11.7"/>
<path d="M222.5 221.6h9.8M229.3 220.4h12.6M233.5 221.3h5.9M234.2 221.6h7.7M237.5 221.7h4.4M240.1 221.3h1.8M248.2 222.6v1M248.2 224.5v4.9M248.2 230.3v1M248.2 232.2v4.7M250.6 221.5l4.2 5.7h5.6M254.5 221.6h9"/>
<path d="M254.5 221.3h4.6M254.5 220.4h1M254.5 221.7h8.4M257.4 220.4h15.6M259.7 221.3h11.7M265.6 221.7h7.8M267.4 221.6h9.7M272.9 221.3h5.8M275.4 221.7h15.5M275.7 220.4h7.8M279 221.6h16M279.3 221.3h11.8"/>
<path d="M285.5 220.4h9.5M292.5 221.3h2.5M293.7 221.7h1.3M75.8 255.4h39.5M200.1 255.8h.1M208.6 255.8h68.6"/>
<circle cx="96.1" cy="134.4" r="4.3"/>
<circle cx="200.2" cy="135.1" r="4.3"/>
<circle cx="202.7" cy="210.2" r=".23"/>
<circle cx="204.1" cy="208.9" r=".23"/>
<circle cx="205.2" cy="210.2" r=".23"/>
<circle cx="206.6" cy="208.9" r=".23"/>
<circle cx="207.9" cy="210.2" r=".23"/>
<circle cx="209.3" cy="208.9" r=".23"/>
<circle cx="210.5" cy="210.2" r=".23"/>
<circle cx="211.8" cy="208.9" r=".23"/>
<circle cx="213.1" cy="210.2" r=".23"/>
<circle cx="214.5" cy="208.9" r=".23"/>
<circle cx="215.7" cy="210.2" r=".23"/>
<circle cx="217.1" cy="208.9" r=".23"/>
<circle cx="218.3" cy="210.2" r=".23"/>
<circle cx="219.7" cy="208.9" r=".23"/>
<circle cx="220.9" cy="210.2" r=".23"/>
<circle cx="222.3" cy="208.9" r=".23"/>
<circle cx="223.5" cy="210.2" r=".23"/>
<circle cx="224.9" cy="208.9" r=".23"/>
<circle cx="226.1" cy="210.2" r=".23"/>
<circle cx="227.5" cy="208.9" r=".23"/>
<circle cx="228.7" cy="210.2" r=".23"/>
<circle cx="230.1" cy="208.9" r=".23"/>
<circle cx="231.3" cy="210.2" r=".23"/>
<circle cx="232.7" cy="208.9" r=".23"/>
<circle cx="233.9" cy="210.2" r=".23"/>
<circle cx="235.3" cy="208.9" r=".23"/>
<circle cx="237.9" cy="208.9" r=".23"/>
<circle cx="258.2" cy="208.9" r=".23"/>
<circle cx="260.8" cy="208.9" r=".23"/>
<circle cx="262.2" cy="210.2" r=".23"/>
<circle cx="263.4" cy="208.9" r=".23"/>
<circle cx="264.8" cy="210.2" r=".23"/>
<circle cx="266" cy="208.9" r=".23"/>
<circle cx="267.4" cy="210.2" r=".23"/>
<circle cx="268.7" cy="208.9" r=".23"/>
<circle cx="270" cy="210.2" r=".23"/>
<circle cx="271.3" cy="208.9" r=".23"/>
<circle cx="272.6" cy="210.2" r=".23"/>
<circle cx="273.9" cy="208.9" r=".23"/>
<circle cx="275.2" cy="210.2" r=".23"/>
<circle cx="276.4" cy="208.9" r=".23"/>
<circle cx="277.8" cy="210.2" r=".23"/>
<circle cx="279.1" cy="208.9" r=".23"/>
<circle cx="280.5" cy="210.2" r=".23"/>
<circle cx="281.7" cy="208.9" r=".23"/>
<circle cx="283" cy="210.2" r=".23"/>
<circle cx="284.3" cy="208.9" r=".23"/>
<circle cx="285.7" cy="210.2" r=".23"/>
<circle cx="286.9" cy="208.9" r=".23"/>
<circle cx="288.3" cy="210.2" r=".23"/>
<circle cx="289.5" cy="208.9" r=".23"/>
<circle cx="290.9" cy="210.2" r=".23"/>
<circle cx="292.1" cy="208.9" r=".23"/>
<circle cx="293.5" cy="210.2" r=".23"/>
<circle cx="71.5" cy="255.3" r="4.3"/>
<circle cx="204.3" cy="255.8" r="4.3"/>
</g>
<!-- layer: 0 -->
<g fill="#989898" stroke="#989898" stroke-width=".2">
<path d="M249.9 98.9l-.3 1.8h.3zM249.6 98.9h.3l-.3 1.8z"/>
<path d="M250 63.5l-.3 1.8h.3zM249.7 63.5h.3l-.3 1.8z"/>
</g>
<!-- layer: PDF11_A-DETL -->
<g fill="#000" stroke="#000" stroke-width=".2">
<path d="M219.1 208.5l.3 .1v-.3zM219.4 208.3l.2 .3h-.2z"/>
<path d="M219.2 208l.2 .3 .1-.3zM219.2 208l.2 .3-.3-.1zM219.1 208.2v.3l.3-.2z"/>
<path d="M219.4 208.3l.2 .3 .1-.2zM219.4 208.3l.3-.2v.3zM219.5 208l-.1 .3 .3-.2z"/>
<path d="M242 215.3l.1 .2 .2-.3zM242.3 215.2l.1 .3h-.3zM242.3 215.2l.1 .3 .2-.2z"/>
<path d="M242.1 214.9l.2 .3v-.3zM242.1 214.9l.2 .3-.3-.1zM242 215.1v.2l.3-.1z"/>
<path d="M242.3 215.2l.3 .1-.1-.2zM242.3 214.9l.2 .2-.2 .1z"/>
<path d="M244.1 206.9l-.2 .2 .2 .1zM244.1 206.9l.2 .2-.2 .1zM244.1 206.9l.2 .2 .2-.2z"/>
<path d="M243.9 206.7l-.1 .2h.3zM243.8 206.9h.3l-.2 .2z"/>
<path d="M244.3 206.7l-.2 .2h.4zM244.1 206.6l.2 .1-.2 .2zM243.9 206.7l.2 .2v-.3z"/>
<path d="M251.8 206.7v.2l.3-.1zM251.8 206.9l.3-.1-.1 .3z"/>
<path d="M252.1 206.8l-.1 .3h.2zM252.1 206.8l.2 .1-.1 .2zM252.1 206.8l.2 .1v-.2z"/>
<path d="M252.2 206.5l-.1 .3 .2-.1zM251.9 206.5h.3l-.1 .3zM251.9 206.5l-.1 .2 .3 .1z"/>
<path d="M217.3 221.9l.2 .1 .1-.2zM217.6 221.8l.1 .3-.2-.1zM217.6 221.8l.1 .3 .2-.1z"/>
<path d="M217.6 221.5v.3l.2-.2zM217.4 221.6l.2-.1v.3zM217.4 221.6l-.1 .3 .3-.1z"/>
<path d="M217.6 221.8l.3 .2v-.3zM217.8 221.6l.1 .1-.3 .1z"/>
<path d="M250.2 221l-.1 .2h.3zM250.1 221.2h.3l-.2 .2zM250.2 221.4l.1 .1 .1-.3z"/>
<path d="M250.4 221.2l-.1 .3h.3zM250.4 221.2l.3 .1-.1 .2zM250.4 221.2l.3 .1-.1-.2z"/>
<path d="M250.4 220.9v.3l.2-.1zM250.2 221l.2-.1v.3z"/>
</g>
<!-- layer: 0 -->
<path d="M108.4 91.7h23.8v.8h-23.8z" fill="none" stroke="#0f0" stroke-width=".2"/>
<path d="M119.5 93.2l.3 .1 .2 .4M119.6 93.2h-8.9v-.7h19.5v.7h-9.1l-.3 .1-.3 .4M120.1 93.8v12.5M120.5 93.8v12.5M119.6 106.9h-8.9v.7h19.5v-.7h-9.1M120 106.3l-.2 .4-.3 .1M120.5 106.3l.3 .4 .2 .1" fill="none" stroke="#00f" stroke-width=".2"/>
<g fill="none" stroke="#bababa" stroke-width=".2">
<path d="M16 12h342.9v273.3h-342.9zM360.5 34.8v77.1h44.1v-77.1M360.5 138h43.8M360.5 142.7h43.8M360.5 147.5h43.8M360.5 152.3h43.8M360.5 157h43.8M360.5 161.8h43.8M360.5 166.5h43.8M360.5 171.3h43.8M360.5 176.1h43.8M360.5 180.8h43.8"/>
<path d="M360.5 185.6h43.8M360.5 190.3h43.8M360.5 195.1h43.8M360.5 199.9h43.8M360.5 219.2h43.8M360.5 214.5h43.8M360.5 204.6h43.8M360.5 209.7v-197.7h44.1v197.7M360.5 209.7h44.1M360.5 209.7v75.6h44.1v-75.6M360.5 224h43.8M360.5 228.8h43.8"/>
<path d="M360.5 233.5h43.8M360.5 238.3h43.8M382.4 233.8v4.2M382.4 238.6v4.2M360.5 243h43.8"/>
</g>
<path d="M360.5 34.8h43.8M360.5 49.1h43.8M360.5 63.4h43.8M360.5 77.6h43.8M360.5 89.1h43.8M360.5 100.5h43.8" fill="none" stroke="#b8b8b8" stroke-width=".2"/>
<text font-size="25.4" fill="#f00" x="135.3" y="235" transform="rotate(-45 135.3 235)">SAMPLE PROJECT</text>
<g font-size="4.2">
<text x="101.5" y="133.5">DETAIL - A</text>
<text x="205.3" y="134.1">FIRE PROTECTION OF STEEL BEAM</text>
<text x="77.2" y="254.4">CONNECTION BP-1</text>
<text x="209.5" y="255">DETAIL RESTRAINT STRAP OVER</text>
<text x="209.4" y="260">INTERNAL STEEL BEAMS</text>
</g>
<text font-size="4.1" fill="#f00" x="316.6" y="221.3">NOTE</text>
<g font-size="4.1">
<text x="316.7" y="228.1">FOR</text>
<text x="316.8" y="233">CONNECTION</text>
<text x="316.7" y="237.9">FABRICATION</text>
<text x="316.7" y="242.8">DETAIL SEE</text>
<text x="316.9" y="247.7">STRUCTURE</text>
<text x="316.7" y="252.6">REPORT.</text>
</g>
<g font-size="2.7">
<text x="371.7" y="43">xxxxx</text>
<text x="363.1" y="58.4">96 SOUTH HILL ROAD BR2 0RT</text>
<text x="372.6" y="71.8">WALL REMOVAL</text>
<text x="372.9" y="85">STRUCTURAL</text>
<text x="367.7" y="96.8">STRUCTURAL DETAILS</text>
<text x="373" y="108.4">FOR APPROVAL</text>
<text x="378.9" y="212.8">2024-05-BR2 0RT</text>
<text x="378.7" y="218.1">BREG-0007</text>
<text x="385" y="222.5">00</text>
<text x="385" y="227.1">N/A</text>
<text x="378.9" y="231.9">01-05-2024</text>
<text x="375.2" y="237">AM</text>
<text x="396.9" y="237">NA</text>
<text x="375.2" y="241.6">HR</text>
<text x="396.9" y="241.6">NA</text>
</g>
<g font-size="2.4">
<text x="19.6" y="153.8">PROVIDE 400 X 400 X 22mm</text>
<text x="103.5" y="150.2">UC 203X203X60</text>
<text x="103.5" y="153.1">PROVIDE 9mm DOUBLE FILLET</text>
<text x="103.7" y="155.9">WELD</text>
<text x="19.6" y="156.7">(S-355) BASE PLATE</text>
<text x="23.4" y="181.5">PROVIDE M22 8.8 BOLTS</text>
</g>
<g font-size="2.3">
<text x="58.4" y="67.8">ASSUMED EXISTING CAVITY</text>
<text x="58.4" y="70.5">WALL ABOVE</text>
<text x="65.1" y="82.9">MIN.</text>
<text x="71.7" y="82.9">25MM DRYPACK</text>
<text x="62.3" y="97.1">UC 203X203X71 (S355)</text>
<text x="62.3" y="99.8">PROVIDE 12MM STEEL PLATE</text>
<text x="62.3" y="105.2">6MM WELD TO MATCH THE WIDTH</text>
<text x="62.3" y="108">OF CAVITY WALL ABOVE</text>
<text x="62.4" y="102.5">WELDED ABOVE THE BEAM WITH</text>
</g>
<g font-size="2.3" fill="#8f8f8f">
<text x="360.9" y="266.3">PEARL ENGINEERS PLANNERS &amp;</text>
<text x="360.9" y="269.1">PROJECT MANAGERS</text>
<text x="360.9" y="274.2">BROMLEY, BR2 6HF</text>
<text x="361" y="271.4">02 TOWERFIELDS WESTERHAM ROAD</text>
<text x="361.1" y="279.2">Email: info@Pearlepp.co.uk</text>
<text x="361.1" y="281.8">Web: www.pearlepp.co.uk</text>
<text x="361.1" y="284">Phone No.: 02035763199</text>
</g>
<g font-size="2.1" fill="#8f8f8f">
<text x="361.9" y="17.6">All dimensions to be checked on site by the</text>
<text x="373.6" y="15">©</text>
<text x="379.7" y="15">2023 PEPP's.</text>
<text x="362.1" y="20.2">contractor and such dimensions to be their</text>
<text x="362.3" y="22.7">responsibility. All construction works must</text>
<text x="361.8" y="27.9">and Building Regulations requirements. Any</text>
<text x="362.3" y="25.3">comply with the relevant British Standards</text>
<text x="361.6" y="30.4">drawing errors and omissions to be reported</text>
<text x="378.2" y="32.9">to PEPP's</text>
<text x="376.3" y="37.4">Client Name</text>
<text x="374.6" y="51.6">Project Address</text>
<text x="378.7" y="65.8">Section</text>
<text x="379.5" y="80.1">Stage</text>
<text x="375.7" y="91.6">Drawing Title</text>
<text x="375" y="103">Drawing Status</text>
<text x="372.7" y="141">Revisions and Notes</text>
<text x="363.7" y="212.8">Project No.</text>
<text x="363.7" y="217.8">Drawing No.</text>
<text x="363.7" y="222.3">Revision</text>
<text x="363.8" y="227.1">Scale at A3</text>
<text x="363.7" y="231.9">Date</text>
<text x="363.7" y="236.7">Designed</text>
<text x="386.1" y="236.7">Checked</text>
<text x="363.7" y="241.6">Drawn</text>
<text x="386.2" y="241.2">Approved</text>
</g>
<g font-size="2.1">
<text x="361.1" y="119.1">WORKMAN</text>
<text x="361.1" y="116.5">ALL WORKS ARE TO BE CARRIED OUT IN</text>
<text x="377.2" y="119.1">LIKE</text>
<text x="386.5" y="119.1">MANNER</text>
<text x="400.4" y="119.1">ALL</text>
<text x="361" y="121.7">MATERIALS AND WORKMANSHIP MUST</text>
<text x="361" y="124.2">COMPLY WITH BUILDING REGULATIONS</text>
<text x="361" y="126.8">CONTROL REGULATIONS.</text>
<text x="361.1" y="131.9">ALL STRUCTURE WORKS IS TO START</text>
<text x="361" y="137">REGULATION</text>
<text x="361.1" y="134.5">WHEN</text>
<text x="371.6" y="134.5">APPROVED</text>
<text x="387.4" y="134.5">BY</text>
<text x="394.2" y="134.5">BUILDING</text>
</g>
<g font-size="2">
<text x="189.1" y="63.9">25 X 25MM ANGLE FIXED USING PROPRIETARY FIXINGS</text>
<text x="189.1" y="66.3">AT 600MM CENTRES</text>
<text x="188.9" y="78.4">12.5 MM GYPROC FIRELINE BOARD BOARD SCREWED</text>
<text x="189" y="83.1">SCREWS</text>
<text x="189.1" y="80.7">TO ANGLES AT 150MM CENTRES WITH 35MM DRYWALL</text>
<text x="189" y="92.9">BOARD FIXED TO VERTICAL BOARDS USING</text>
<text x="189" y="95.2">PROPRIETARY SCREWS</text>
<text x="189" y="104.6">NOTE:100MM BOARD CUT OFFS TO BE FITTED BEHIND</text>
<text x="189" y="107">BUTT JOINTS AND FIXED WITH PROPRIETARY SCREWS</text>
<text x="189.1" y="109.4">AT 100MM CENTRES</text>
<text x="205" y="138">(GYPROC FIRE BOARD - AS SECTION 6 :2012 OF MANUFACTURER'S DETAILS)</text>
<text x="171" y="196.5">30X5X1200 O/A LONG GALVANISED</text>
<text x="261.5" y="198">BEAM WITH 2 NO M6 BOLTS AND TO</text>
<text x="262.2" y="195.7">STRAP FIXED TO TOP FLANGE OF</text>
<text x="171" y="198.8">M.S. RESTRAINT STRAP,TWISTED</text>
<text x="171.1" y="201.2">TWICE.(ONCE EITHER SIDE OF BEAM</text>
<text x="171.1" y="203.5">AS INDICATED</text>
<text x="261.5" y="200.4">EACH JOIST USING MIN 6 N12 X</text>
<text x="261.6" y="202.7">50MM LONG WOOD SCREWS.</text>
<text x="213.6" y="227.9">50MM WIDE SOLID</text>
<text x="260.9" y="227.9">NEW STEEL</text>
<text x="187.9" y="229.6">PROPOSED TIMBER</text>
<text x="188" y="231.9">JOISTS</text>
<text x="213.6" y="230.3">TIMBER NOGGINGS</text>
<text x="260.3" y="230.3">BEAM.FOR SIZES</text>
<text x="260.3" y="232.6">REFER TO PLANS</text>
</g>
<g font-size="1.7">
<text x="212.2" y="180.7">STRAPS TO BE PROVIDED AT NOT MORE</text>
<text x="212.3" y="182.7">THAN 1.2M CENTER</text>
<text x="212.3" y="184.7">ALONG THE LENGTH OF THE BEAM.</text>
<text x="248.8" y="184.8">CENTER-LINE OF BEAM &amp; STRAP</text>
</g>
<g font-size="1.4">
<text x="122.1" y="163.5">24MM</text>
<text x="131.3" y="164.5">50</text>
<text x="130.9" y="190.9">300</text>
<text x="140.3" y="191">400</text>
<text x="131.3" y="217.5">50</text>
<text x="69.2" y="227">52</text>
<text x="95.9" y="227">296</text>
<text x="122.8" y="227">52</text>
<text x="95.3" y="232.4">400</text>
</g>
</svg>
